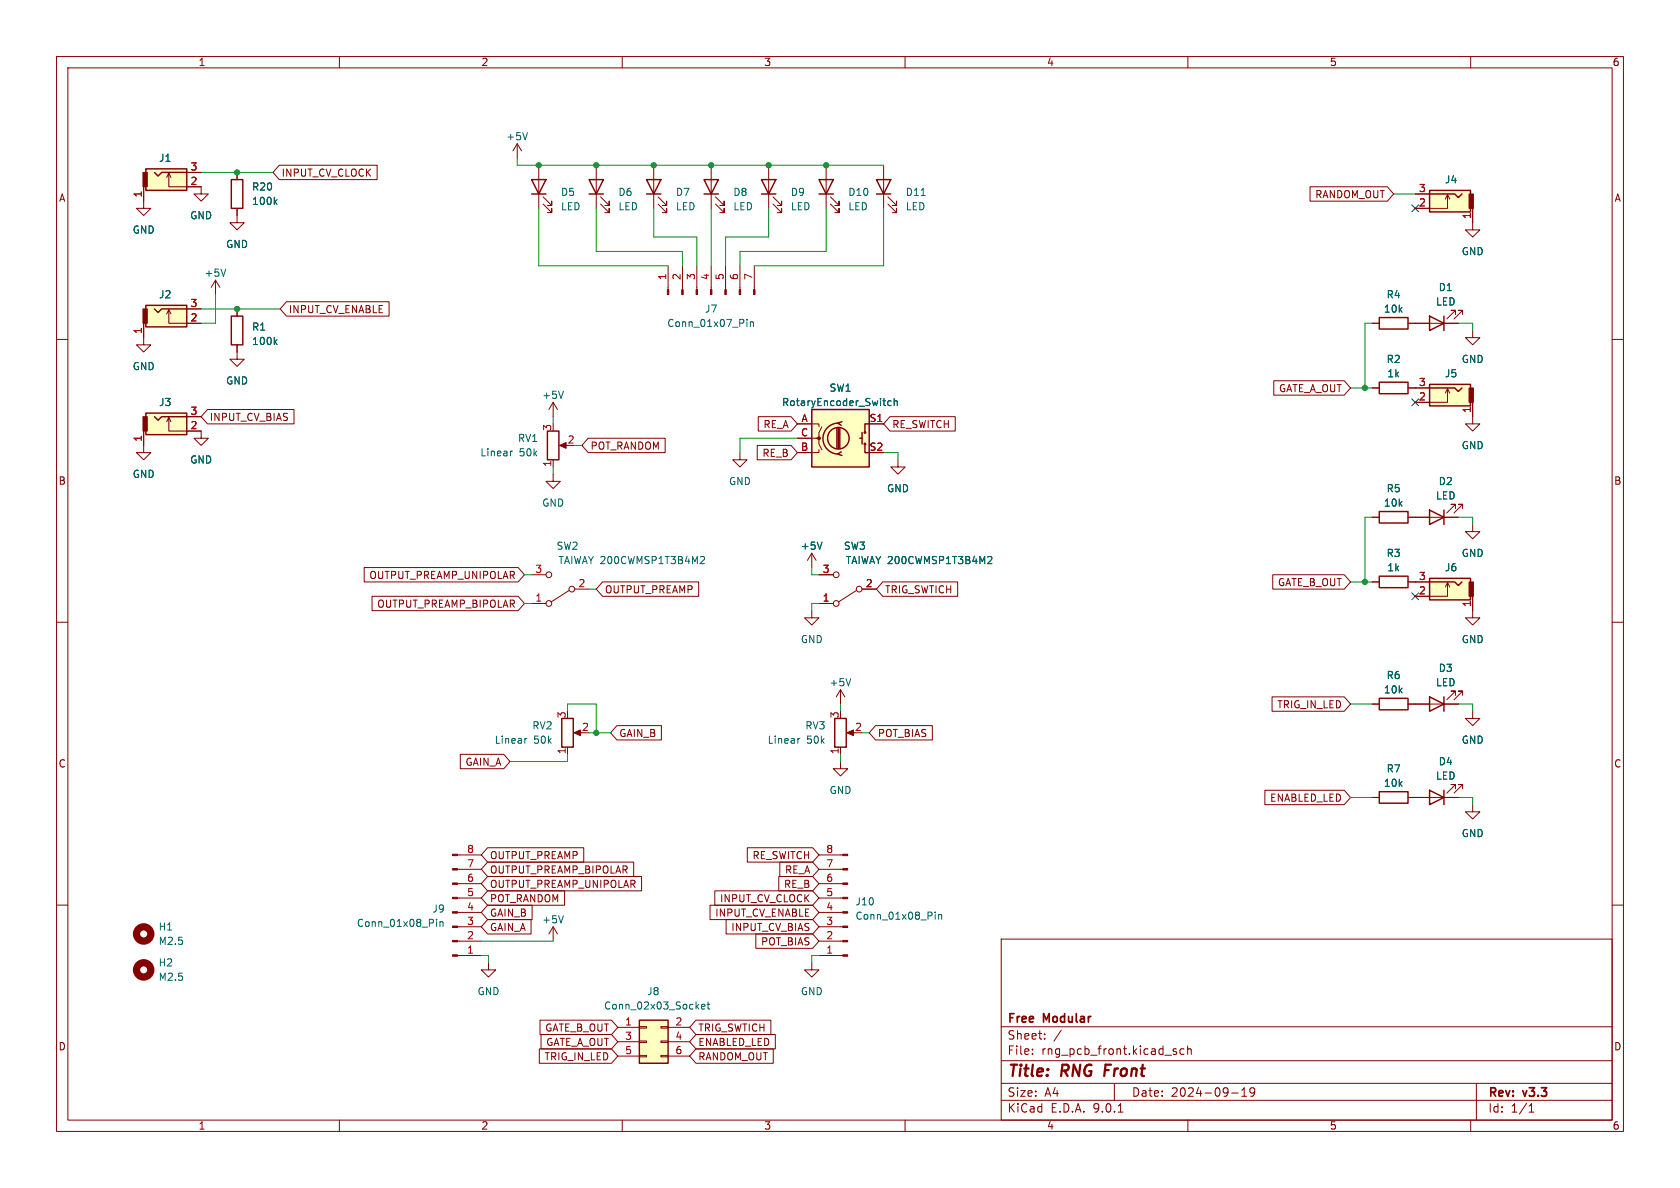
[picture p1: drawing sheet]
<svg xmlns="http://www.w3.org/2000/svg" width="297mm" height="210mm" viewBox="0 0 297 210" stroke-linecap="round" stroke-linejoin="round" font-family="sans-serif">
<g fill="none" stroke="#840000" stroke-width=".18">
<path d="M10 10h277v190h-277zM12 12h273v186h-273zM60 10v2M110 10v2M160 10v2M210 10v2M260 10v2M41.9 54.6v1.3M242.6 57.2h1.2M248.9 57.2h8.9M257.3 55.6v-.7h-.8h.8l-1.5 1.5M258.6 55.6v-.7h-.8h.8l-1.6 1.5"/>
<path d="M10 60h2M41.9 61v1.2M242.6 68.6h1.2M248.9 68.6h1.3M285 60h2M10 110h2M285 110h2M10 160h2M177 166h108v32h-108zM285 160h2M60 198v2M110 198v2"/>
<path d="M160 198v2M177 194.5h108M177 191.5h108M177 187.5h108M177 181.5h108M182.5 186.3v.1M182.5 185.5v.1M184.7 183.6v.1M184.7 182.8v.1M187.6 182.1l-1.3 2M197 191.5v3M197.7 196.6h.8"/>
<path d="M207.4 185.7l.6 .4-.2 .3-.4-.1M208 185.5l-.4-.1-.2 .2M209.3 185.5l-.4-.1-.3 .3v.4l.1 .2h.6M210 184.9v1.5M210 185.5l.2-.1 .3 .1 .1 .9M210 198v2M217.7 193.2h1.2M219.5 193.8h.9M219.5 192.7l.5-.4v1.5M221.8 192.9l-.3 .3h-.3l-.2-.3 .1-.5 .4-.1 .2 .1a.99 .99 0 0 1-.3 1.4h-.3M260 198v2M261 191.5v6.5"/>
<path d="M270.3 196.6h.9M270.3 195.5l.4-.4v1.5"/>
</g>
<path d="M195.5 188.2l-.3 2" fill="none" stroke="#840000" stroke-width=".4"/>
<path d="M40.9 55.9h2v5.1h-2zM243.8 56.1h5.1v2.1h-5.1zM252.7 55.9l2.6 1.3-2.6 1.2zM255.3 55.9v2.5M243.8 67.6h5.1v2h-5.1z" fill="none" stroke="#840000" stroke-width=".25"/>
<path d="M48.6 60.4l.4 .5M49 60.1l-.5 .4" fill="none" stroke="#006464" stroke-width=".18"/>
<path d="M252.7 33.7h7.3v3.8h-7.3z" fill="#ffffc2"/>
<path d="M40.9 31.8h2v5h-2zM252.7 33.7h7.3v3.8h-7.3zM252.7 34.3h4.5l.6 .6 .6-.6M243.8 90.4h5.1v2.1h-5.1zM252.7 90.2l2.6 1.2-2.6 1.3zM255.3 90.2v2.5" fill="none" stroke="#840000" stroke-width=".25"/>
<path d="M259.7 34.3h.8v2.5h-.8z" fill="#840000" stroke="#840000" stroke-width=".18"/>
<path d="M25.4 35.6v1.2h1.3l-1.3 1.3-1.3-1.3h1.3M41.9 30.5v1.3M41.9 36.8v1.3M250.2 34.3h2.5M255.9 34.4l-.4 .8M256.3 35.2l-.4-.8v2.4h-5.7M260.3 36.8v3.8h1.3l-1.3 1.3-1.2-1.3h1.2M242.6 91.4h1.2M248.9 91.4h8.9M257.3 89.9v-.7h-.8h.8l-1.5 1.5M258.6 89.9v-.7h-.8h.8l-1.6 1.5" fill="none" stroke="#840000" stroke-width=".18"/>
<path d="M48.6 35.7l.4 .4M49 35.3l-.5 .5" fill="none" stroke="#006464" stroke-width=".18"/>
<path d="M25.8 29.8h7.2v3.9h-7.2z" fill="#ffffc2"/>
<path d="M25.8 29.8h7.2v3.9h-7.2zM27.3 30.5l.6 .6 .7-.6h4.4" fill="none" stroke="#840000" stroke-width=".25"/>
<path d="M25.3 30.5h.7v2.5h-.7z" fill="#840000" stroke="#840000" stroke-width=".18"/>
<path d="M25.4 33v2.6M29.5 31.4l.3-.8v2.4h5.8v1.3h1.2l-1.2 1.3-1.3-1.3h1.3M29.8 30.6l.4 .8M33 30.5h2.6M41.9 38.1v1.3h1.3l-1.3 1.2-1.3-1.2h1.3M38.1 49.5l-.8 1.3M38.1 49.5l.8 1.3M38.1 49.5v2.6M260.3 58.4v1.3h1.3l-1.3 1.3-1.2-1.3h1.2M25.4 78.7v1.3h1.3l-1.3 1.3-1.3-1.3h1.3M41.9 62.2v1.3h1.3l-1.3 1.3-1.3-1.3h1.3" fill="none" stroke="#840000" stroke-width=".18"/>
<path d="M39.9 47.6l-.4 1.2" fill="none" stroke="#006464" stroke-width=".18"/>
<path d="M25.8 54h7.2v3.8h-7.2z" fill="#ffffc2"/>
<path d="M25.8 54h7.2v3.8h-7.2zM27.3 54.6l.6 .6 .7-.6h4.4" fill="none" stroke="#840000" stroke-width=".25"/>
<path d="M25.3 54.6h.7v2.6h-.7z" fill="#840000" stroke="#840000" stroke-width=".18"/>
<path d="M25.4 57.2v3.8h1.3l-1.3 1.2-1.3-1.2h1.3M29.5 55.5l.3-.8v2.5h5.8M29.8 54.7l.4 .8M33 54.6h2.6" fill="none" stroke="#840000" stroke-width=".18"/>
<path d="M25.8 73h7.2v3.8h-7.2z" fill="#ffffc2"/>
<path d="M25.8 73h7.2v3.8h-7.2zM27.3 73.7l.6 .6 .7-.6h4.4M243.8 101.9h5.1v2h-5.1zM147.6 127h2v5.1h-2zM243.8 123.4h5.1v2.1h-5.1zM243.8 140h5.1v2h-5.1zM252.7 123.2l2.6 1.3-2.6 1.2zM252.7 139.7l2.6 1.3-2.6 1.2zM255.3 123.2v2.5M255.3 139.7v2.5" fill="none" stroke="#840000" stroke-width=".25"/>
<g fill="#840000" stroke="#840000" stroke-width=".18">
<path d="M25.3 73.7h.7v2.5h-.7z"/>
<path d="M149.7 129.5l1.2-.5v1z"/>
</g>
<g fill="none" stroke="#840000" stroke-width=".18">
<path d="M91.4 25.4l-.7 1.3M91.4 25.4l.8 1.3M91.4 25.4v2.5M25.4 76.2v2.5M29.5 74.5l.3-.7v2.4h5.8v1.3h1.2l-1.2 1.2-1.3-1.2h1.3M29.8 73.8l.4 .7M33 73.7h2.6M97.8 83.8v1.3h1.3l-1.3 1.3-1.3-1.3h1.3M143.5 108v1.2h1.3l-1.3 1.3-1.3-1.3h1.3M242.6 102.9h1.2M248.9 102.9h1.3M148.6 121.9v2.6"/>
<path d="M148.6 132.1v1.3M148.6 121.9l-.8 1.3M148.6 121.9l.8 1.3M150.1 129.5h1M242.6 124.5h1.2M248.9 124.5h8.9M257.3 122.9v-.7h-.8h.8l-1.5 1.5M257.3 139.4v-.7h-.8h.8l-1.5 1.5M258.6 122.9v-.7h-.8h.8l-1.6 1.5M258.6 139.4v-.7h-.8h.8l-1.6 1.5M260.3 125.7v1.3h1.3l-1.3 1.3-1.2-1.3h1.2M242.6 141h1.2"/>
<path d="M248.9 141h8.9M260.3 142.2v1.3h1.3l-1.3 1.3-1.2-1.3h1.2M97.8 163.8l-.8 1.3M97.8 163.8l.8 1.3M97.8 163.8v2.6"/>
</g>
<path d="M93.3 23.4l-.5 1.3M150.4 120l-.4 1.2M141.4 130.5l-.3 .2M99.6 161.9l-.4 1.2" fill="none" stroke="#006464" stroke-width=".18"/>
<path d="M252.7 102.2h7.3v3.8h-7.3z" fill="#ffffc2"/>
<path d="M94 31.8h2.5l-1.3 2.5zM94 34.3h2.5M104.1 31.8h2.6l-1.3 2.5zM104.1 34.3h2.6M114.3 31.8h2.5l-1.2 2.5zM114.3 34.3h2.5M124.5 31.8h2.5l-1.3 2.5zM124.5 34.3h2.5M96.8 76.2h2v5.1h-2zM252.7 102.2h7.3v3.8h-7.3zM252.7 102.9h4.5l.6 .6 .6-.6" fill="none" stroke="#840000" stroke-width=".25"/>
<g fill="#840000" stroke="#840000" stroke-width=".18">
<path d="M259.7 102.9h.8v2.5h-.8z"/>
<path d="M98.9 78.7l1.2-.5v1z"/>
<path d="M80 168.8h.9v.2h-.9z"/>
<path d="M80 166.2h.9v.3h-.9z"/>
<path d="M80 163.7h.9v.3h-.9z"/>
<path d="M80 161.2h.9v.2h-.9z"/>
<path d="M80 158.6h.9v.3h-.9z"/>
<path d="M80 156.1h.9v.2h-.9z"/>
<path d="M80 153.5h.9v.3h-.9z"/>
<path d="M80 151h.9v.3h-.9z"/>
</g>
<g fill="none" stroke="#840000" stroke-width=".18">
<path d="M95.2 29.2v7.6M96 36.1l1.5 1.5v-.8v.8h-.7M96 34.8l1.5 1.5v-.7v.7h-.7M105.4 29.2v7.6M106.2 36.1l1.5 1.5v-.8v.8h-.8M106.2 34.8l1.5 1.5v-.7v.7h-.8M115.6 29.2v7.6M116.3 36.1l1.6 1.5v-.8v.8h-.8M116.3 34.8l1.6 1.5v-.7v.7h-.8M125.7 29.2v7.6M126.5 36.1l1.5 1.5v-.8v.8h-.7M126.5 34.8l1.5 1.5v-.7v.7h-.7"/>
<path d="M97.8 71.1v2.6M97.8 71.1l-.8 1.3M97.8 71.1l.8 1.3M99.3 78.7h1M97.8 81.3v1.3M260.3 92.7v1.3h1.3l-1.3 1.3-1.2-1.3h1.2M94 106.7h2.5M94 101.6h2.5M100.6 104.4l-3.2 2M101.6 104.1h2.5M250.2 102.9h2.5M255.9 103l-.4 .8"/>
<path d="M256.3 103.8l-.4-.8v2.4h-5.7M260.3 105.4v3.8h1.3l-1.3 1.3-1.2-1.3h1.2M80.9 158.8h4.2M80.9 156.2h4.2M80.9 153.7h4.2M80.9 151.1h4.2M80.9 168.9h4.2M80.9 166.4h4.2M80.9 163.8h4.2M80.9 161.3h4.2M86.4 170.2v1.3h1.2l-1.2 1.2-1.3-1.2h1.3M143.5 170.2v1.3h-1.3l1.3 1.2 1.3-1.2h-1.3"/>
<circle cx="97" cy="101.6" r=".51"/>
<circle cx="97" cy="106.7" r=".51"/>
<circle cx="101.1" cy="104.1" r=".51"/>
</g>
<path d="M90.6 79.7l-.3 .2M99.6 69.2l-.4 1.2M124 98.4h.4l.2 .3-.8 .9h.8M77.2 162.5v.1M77.2 162.9v.9M77.8 162.9v.9M77.8 163l.2-.1 .3 .1v.8" fill="none" stroke="#006464" stroke-width=".18"/>
<g fill="none" stroke="#840000" stroke-width="1.3">
<circle cx="25.4" cy="165.1" r="1.27"/>
<circle cx="25.4" cy="171.4" r="1.27"/>
</g>
<path d="M113 180.3h5.1v7.7h-5.1z" fill="#ffffc2"/>
<path d="M113 180.3h5.1v7.7h-5.1z" fill="none" stroke="#840000" stroke-width=".25"/>
<path d="M109.2 181.6h3.8M109.2 184.2h3.8M109.2 186.7h3.8M113 181.5h1.3v.2h-1.3zM113 184h1.3v.3h-1.3zM113 186.6h1.3v.2h-1.3zM116.8 181.5h1.3v.2h-1.3zM116.8 184h1.3v.3h-1.3zM116.8 186.6h1.3v.2h-1.3zM118.1 181.6h3.8M118.1 184.2h3.8M118.1 186.7h3.8" fill="none" stroke="#840000" stroke-width=".18"/>
<path d="M124 178l.6-.2v-.2l-.4-.1-.2 .2 .1 .6h.5M125 177.5h.5M125.2 177.1v1.1l.3 .2" fill="none" stroke="#006464" stroke-width=".18"/>
<path d="M252.7 67.9h7.3v3.9h-7.3z" fill="#ffffc2"/>
<path d="M252.7 67.9h7.3v3.9h-7.3zM252.7 68.6h4.5l.6 .6 .6-.6" fill="none" stroke="#840000" stroke-width=".25"/>
<g fill="#840000" stroke="#840000" stroke-width=".18">
<path d="M259.7 68.6h.8v2.5h-.8z"/>
<path d="M118 51.2h.2v.9h-.2z"/>
<path d="M120.5 51.2h.3v.9h-.3z"/>
<path d="M123.1 51.2h.2v.9h-.2z"/>
<path d="M125.6 51.2h.3v.9h-.3z"/>
<path d="M128.1 51.2h.3v.9h-.3z"/>
<path d="M130.7 51.2h.2v.9h-.2z"/>
<path d="M133.2 51.2h.3v.9h-.3z"/>
</g>
<g fill="none" stroke="#840000" stroke-width=".18">
<path d="M118.1 47v4.2M120.6 47v4.2M123.2 47v4.2M125.7 47v4.2M128.3 47v4.2M130.8 47v4.2M133.3 47v4.2M250.2 68.6h2.5M255.9 68.7l-.4 .8M256.3 69.5l-.4-.8v2.4h-5.7M260.3 71.1v3.8h1.3l-1.3 1.3-1.2-1.3h1.2M130.8 80v1.3h1.3l-1.3 1.3-1.3-1.3h1.3"/>
<path d="M144.8 106.7h2.5M144.8 101.6h2.5M151.4 104.4l-3.2 2M152.4 104.1h2.5"/>
<circle cx="147.8" cy="101.6" r=".51"/>
<circle cx="147.8" cy="106.7" r=".51"/>
<circle cx="151.9" cy="104.1" r=".51"/>
</g>
<path d="M132 56.5v.1M132 56.9v.8M132.7 56.9v.8M132.7 57l.1-.1h.3l.1 .8M174.8 98.4h.4l.2 .3-.8 .9h.8" fill="none" stroke="#006464" stroke-width=".18"/>
<path d="M143.5 72.4h10.2v10.2h-10.2z" fill="#ffffc2"/>
<g fill="none" stroke="#840000" stroke-width=".25">
<path d="M134.6 31.8h2.6l-1.3 2.5zM134.6 34.3h2.6M144.8 31.8h2.5l-1.3 2.5zM144.8 34.3h2.5M154.9 31.8h2.6l-1.3 2.5zM154.9 34.3h2.6M143.5 72.4h10.2v10.2h-10.2zM148 75.7v3.5M148.2 74.8a2.73 2.73 0 0 0-2.7 2.7 2.73 2.73 0 0 0 2.7 2.8M148.2 75.7v3.5M148.5 75.7v3.5M148.7 79.9l-.6 .4 .7 .2"/>
<path d="M148.8 74.5l-.7 .3 .6 .4M152 77.5h.4M152.4 76.5v2M152.9 78.5v1.5h.8M153.7 74.9h-.8v1.6M99.3 127h2v5.1h-2z"/>
<circle cx="148.2" cy="77.5" r="1.9"/>
<circle cx="152.9" cy="78.5" r=".13"/>
<circle cx="152.9" cy="76.5" r=".13"/>
</g>
<g fill="none" stroke="#840000" stroke-width=".18">
<path d="M25.4 33v2.6M33 30.5h2.6M33 33h2.6M41.9 30.5v1.3M41.9 36.8v1.3M49.4 29.2h17.3v2.6h-17.3l-1.1-1.3zM135.9 29.2v7.6M136.7 36.1l1.5 1.5v-.8v.8h-.8M136.7 34.8l1.5 1.5v-.7v.7h-.8M146 29.2v7.6M146.8 36.1l1.5 1.5v-.8v.8h-.7M146.8 34.8l1.5 1.5v-.7v.7h-.7"/>
<path d="M156.2 29.2v7.6M157 36.1l1.5 1.5v-.8v.8h-.8M157 34.8l1.5 1.5v-.7v.7h-.8M231.6 33h13.7l1.1 1.3-1.1 1.3h-13.7zM250.2 34.3h2.5M250.2 36.8h2.5M260.3 36.8v2.6M25.4 57.2v2.5M33 54.6h2.6M33 57.2h2.6M41.9 54.6v1.3M50.6 53.3h18.2v2.6h-18.2l-1.1-1.3z"/>
<path d="M242.6 57.2h1.2M248.9 57.2h3.8M255.3 57.2h2.5M25.4 76.2v2.5M33 73.7h2.6M33 76.2h2.6M36.7 72.4h15.3v2.5h-15.3l-1.1-1.2zM41.9 61v1.2M104 77.5h13.6v2.5h-13.6l-1.1-1.3zM133.9 78.7h6l1.1 1.3-1.1 1.3h-6zM134 73.7h5.9l1.1 1.2-1.1 1.3h-5.9zM141 74.9h3.8v.5"/>
<path d="M141 77.5h3.8v1l.5 1M144.8 79.5v.5h-3.8M145.3 75.4l-.5 1.1v1h-.5M153.7 74.9h2.5M157.3 73.7h11.6v2.5h-11.6l-1.1-1.3zM225.2 67.3h12.4l1.2 1.3-1.2 1.3h-12.4zM242.6 68.6h1.2M248.9 68.6h3.8M250.2 71.1h2.5M260.3 71.1v2.6M143.5 97.8l-.8 1.3M143.5 97.8l.8 1.3"/>
<path d="M143.5 97.8v2.5M158.7 81.3v1.3h1.3l-1.3 1.2-1.2-1.2h1.2M242.6 91.4h1.2M248.9 91.4h3.8M255.3 91.4h2.5M64.4 100.3h27.2l1.1 1.3-1.1 1.3h-27.2zM65.8 105.4h25.8l1.1 1.3-1.1 1.3h-25.8zM106.5 102.9h17v2.5h-17l-1.1-1.3zM144.8 106.7h2.5M144.8 101.6h2.5M152.4 104.1h2.5M156.1 102.9h13.2v2.5h-13.2l-1.2-1.3z"/>
<path d="M225 101.6h12.6l1.2 1.3-1.2 1.2h-12.6zM242.6 102.9h1.2M248.9 102.9h3.8M250.2 105.4h2.5M260.3 105.4v2.6M81.4 133.3h7.7l1.1 1.3-1.1 1.3h-7.7zM100.3 132.1v1.3M101.9 129.5h1M109.1 128.3h7.8v2.5h-7.8l-1.2-1.3zM148.6 134.6v1.3h1.3l-1.3 1.3-1.3-1.3h1.3M154.8 128.3h10v2.5h-10l-1.1-1.3zM223.6 139.7h14l1.2 1.3-1.2 1.2h-14z"/>
<path d="M224.9 123.2h12.7l1.2 1.3-1.2 1.2h-12.7zM242.6 124.5h1.2M248.9 124.5h3.8M255.3 124.5h2.5M86.2 154.9h27.2v2.6h-27.2l-1.1-1.3zM86.2 152.4h25.8v2.5h-25.8l-1.1-1.2zM86.2 157.5h13.6v2.5h-13.6l-1.1-1.2zM86.2 149.9h17v2.5h-17l-1.1-1.3zM126.4 157.5h17.3l1.1 1.3-1.1 1.2h-17.3zM132.1 149.9h11.6l1.1 1.2-1.1 1.3h-11.6zM137.7 154.9h6l1.1 1.3-1.1 1.3h-6zM137.9 152.4h5.8l1.1 1.3-1.1 1.2h-5.8z"/>
<path d="M144.8 158.8h4.2M144.8 156.2h4.2M144.8 153.7h4.2M144.8 151.1h4.2M242.6 141h1.2M248.9 141h3.8M255.3 141h2.5M86.2 162.6h7.7v2.5h-7.7l-1.1-1.3zM86.2 160h7.9v2.6h-7.9l-1.1-1.3zM125.5 160h18.2l1.1 1.3-1.1 1.3h-18.2zM128.4 162.6h15.3l1.1 1.2-1.1 1.3h-15.3zM133.6 165.1h10.1l1.1 1.3-1.1 1.2h-10.1z"/>
<path d="M144.8 168.9h4.2M144.8 166.4h4.2M144.8 163.8h4.2M144.8 161.3h4.2M95.3 185.4h12.8l1.1 1.3-1.1 1.3h-12.8zM95.5 180.3h12.6l1.1 1.3-1.1 1.3h-12.6zM95.6 182.9h12.5l1.1 1.3-1.1 1.2h-12.5zM123 182.9h14.1v2.5h-14.1l-1.1-1.2zM123 180.3h13.3v2.6h-13.3l-1.1-1.3zM123 185.4h13.7v2.6h-13.7l-1.1-1.3z"/>
</g>
<g fill="#840000" stroke="#840000" stroke-width=".18">
<path d="M101.5 129.5l1.1-.5v1z"/>
<path d="M149 168.8h.9v.2h-.9z"/>
<path d="M149 166.2h.9v.3h-.9z"/>
<path d="M149 163.7h.9v.3h-.9z"/>
<path d="M149 161.2h.9v.2h-.9z"/>
<path d="M149 158.6h.9v.3h-.9z"/>
<path d="M149 156.1h.9v.2h-.9z"/>
<path d="M149 153.5h.9v.3h-.9z"/>
<path d="M149 151h.9v.3h-.9z"/>
<circle cx="144.8" cy="77.5" r=".25"/>
</g>
<g fill="none" stroke="#006464" stroke-width=".18">
<path d="M48.6 35.7l.4 .4M49 35.3l-.5 .5M162.9 34.6h.7M48.6 60.4l.4 .5M49 60.1l-.5 .4M157.5 70.9h-.3l-.3 .2 .2 .5h.4M158.1 71l.2-.1h.3v.8M158.1 70.4v1.3M145.3 95.8l-.4 1.3M174.8 98.4h.4l.2 .3-.8 .9h.8M93.1 130.5l-.3 .2M165.3 161.2v.2"/>
<path d="M165.3 161.7v.8M165.9 161.7v.8M165.9 161.8l.2-.1h.3l.1 .8"/>
</g>
<g fill="none" stroke="#009600" stroke-width=".18">
<path d="M35.6 30.5h12.7M91.4 27.9v1.3h64.8M95.2 36.8v10.2h22.9M105.4 36.8v7.7h15.2v2.5M115.6 36.8v5.1h7.6v5.1M125.7 36.8v10.2M135.9 36.8v5.1h-7.6v5.1M146 36.8v7.7h-15.2v2.5M156.2 36.8v10.2h-22.9M246.4 34.3h3.8M35.6 54.6h13.9M38.1 52.1v5.1h-2.5"/>
<path d="M242.6 57.2h-1.3v11.4M257.8 57.2h2.5v1.2M97.8 73.7v1.2M101.6 78.7h1.3M141 77.5h-10.2v2.5M238.8 68.6h3.8M97.8 82.6v1.2M156.2 80h2.5v1.3M242.6 91.4h-1.3v11.5M257.8 91.4h2.5v1.3M92.7 106.7h1.3M92.7 101.6h1.3"/>
<path d="M104.1 104.1h1.3M143.5 100.3v1.3h1.3M144.8 106.7h-1.3v1.3M238.8 102.9h3.8M100.3 125.7v-1.2h5.1v5M100.3 133.4v1.2h-10.1M104.1 129.5h3.8M148.6 124.5v1.2M148.6 133.4v1.2M152.4 129.5h1.3M238.8 124.5h3.8M257.8 124.5h2.5v1.2"/>
<path d="M238.8 141h3.8M257.8 141h2.5v1.2M85.1 168.9h1.3v1.3M85.1 166.4h12.7M144.8 168.9h-1.3v1.3"/>
</g>
<path d="M249.6 36.2l1.2 1.2M250.8 36.2l-1.2 1.2M249.6 70.5l1.2 1.2M250.8 70.5l-1.2 1.2M249.6 104.8l1.2 1.2M250.8 104.8l-1.2 1.2" fill="none" stroke="#000084" stroke-width=".18"/>
<g fill="#009600" stroke="#009600" stroke-width=".18">
<circle cx="125.7" cy="29.2" r=".46"/>
<circle cx="135.9" cy="29.2" r=".46"/>
<circle cx="146" cy="29.2" r=".46"/>
<circle cx="105.4" cy="129.5" r=".46"/>
<circle cx="95.2" cy="29.2" r=".46"/>
<circle cx="41.9" cy="54.6" r=".46"/>
<circle cx="41.9" cy="30.5" r=".46"/>
<circle cx="241.3" cy="68.6" r=".46"/>
<circle cx="105.4" cy="29.2" r=".46"/>
<circle cx="115.6" cy="29.2" r=".46"/>
<circle cx="241.3" cy="102.9" r=".46"/>
</g>
<g font-size="2.8" fill="#840000">
<text x="178" y="190.9">Title:</text>
<text x="187.7" y="190.9">RNG</text>
<text x="196.1" y="190.9">Front</text>
</g>
<g font-size="2.1" fill="#840000">
<text x="178" y="184">Sheet:</text>
<text x="178" y="181.2">Free</text>
<text x="184.5" y="181.2">Modular</text>
<text x="178" y="186.7">File:</text>
<text x="184.1" y="186.7">rng_pcb_front.kicad_sch</text>
<text x="178" y="196.9">KiCad</text>
<text x="178" y="194.1">Size:</text>
<text x="184.7" y="194.1">A4</text>
<text x="185.7" y="196.9">E.D.A.</text>
<text x="193.3" y="196.9">9.0.1</text>
<text x="200" y="194.1">Date:</text>
<text x="207" y="194.1">2024-09-19</text>
<text x="263" y="194.3">Rev:</text>
<text x="263" y="196.9">Id:</text>
<text x="267.1" y="196.9">1/1</text>
<text x="269.4" y="194.3">v3.3</text>
</g>
<g font-size="1.8" fill="#840000">
<text x="35" y="11.9">1</text>
<text x="85" y="11.9">2</text>
<text x="135" y="11.9">3</text>
<text x="185" y="11.9">4</text>
<text x="235" y="11.9">5</text>
<text x="285" y="11.9">6</text>
<text x="10.3" y="35.9">A</text>
<text x="49.7" y="31.4">INPUT_CV_CLOCK</text>
<text x="232.4" y="35.2">RANDOM_OUT</text>
<text x="285.3" y="35.9">A</text>
<text x="51" y="55.6">INPUT_CV_ENABLE</text>
<text x="226" y="69.5">GATE_A_OUT</text>
<text x="37" y="74.6">INPUT_CV_BIAS</text>
<text x="134.9" y="75.9">RE_A</text>
<text x="157.6" y="75.9">RE_SWITCH</text>
<text x="104.3" y="79.7">POT_RANDOM</text>
<text x="134.7" y="81">RE_B</text>
<text x="10.3" y="85.9">B</text>
<text x="285.3" y="85.9">B</text>
<text x="65.2" y="102.6">OUTPUT_PREAMP_UNIPOLAR</text>
<text x="66.6" y="107.6">OUTPUT_PREAMP_BIPOLAR</text>
<text x="106.8" y="105.1">OUTPUT_PREAMP</text>
<text x="156.4" y="105.1">TRIG_SWTICH</text>
<text x="225.8" y="103.8">GATE_B_OUT</text>
<text x="225.7" y="125.4">TRIG_IN_LED</text>
<text x="109.4" y="130.5">GAIN_B</text>
<text x="155.1" y="130.5">POT_BIAS</text>
<text x="10.3" y="135.9">C</text>
<text x="82.2" y="135.6">GAIN_A</text>
<text x="285.3" y="135.9">C</text>
<text x="224.4" y="141.9">ENABLED_LED</text>
<text x="86.5" y="154.6">OUTPUT_PREAMP_BIPOLAR</text>
<text x="86.5" y="152.1">OUTPUT_PREAMP</text>
<text x="132.9" y="152.1">RE_SWITCH</text>
<text x="138.7" y="154.6">RE_A</text>
<text x="86.5" y="157.2">OUTPUT_PREAMP_UNIPOLAR</text>
<text x="86.5" y="159.7">POT_RANDOM</text>
<text x="127.2" y="159.7">INPUT_CV_CLOCK</text>
<text x="138.5" y="157.2">RE_B</text>
<text x="86.5" y="164.8">GAIN_A</text>
<text x="86.5" y="162.2">GAIN_B</text>
<text x="126.3" y="162.2">INPUT_CV_ENABLE</text>
<text x="129.2" y="164.8">INPUT_CV_BIAS</text>
<text x="134.4" y="167.3">POT_BIAS</text>
<text x="10.3" y="185.9">D</text>
<text x="96.3" y="182.6">GATE_B_OUT</text>
<text x="96.5" y="185.1">GATE_A_OUT</text>
<text x="123.3" y="185.1">ENABLED_LED</text>
<text x="123.3" y="182.6">TRIG_SWTICH</text>
<text x="285.3" y="185.9">D</text>
<text x="96.2" y="187.6">TRIG_IN_LED</text>
<text x="123.3" y="187.6">RANDOM_OUT</text>
<text x="35" y="199.9">1</text>
<text x="85" y="199.9">2</text>
<text x="135" y="199.9">3</text>
<text x="185" y="199.9">4</text>
<text x="235" y="199.9">5</text>
<text x="285" y="199.9">6</text>
</g>
<g font-size="1.8" fill="#006464">
<text x="28" y="28.8">J1</text>
<text x="89.4" y="25">+5V</text>
<text x="44.5" y="33.9">R20</text>
<text x="99.1" y="34.8">D5</text>
<text x="109.2" y="34.8">D6</text>
<text x="119.4" y="34.8">D7</text>
<text x="129.5" y="34.8">D8</text>
<text x="139.7" y="34.8">D9</text>
<text x="149.9" y="34.8">D10</text>
<text x="160" y="34.8">D11</text>
<text x="255.3" y="32.6">J4</text>
<text x="23.4" y="41.5">GND</text>
<text x="33.5" y="39">GND</text>
<text x="44.5" y="36.4">100k</text>
<text x="99.1" y="37.4">LED</text>
<text x="109.2" y="37.4">LED</text>
<text x="119.4" y="37.4">LED</text>
<text x="129.5" y="37.4">LED</text>
<text x="139.7" y="37.4">LED</text>
<text x="149.9" y="37.4">LED</text>
<text x="160" y="37.4">LED</text>
<text x="39.9" y="44">GND</text>
<text x="258.3" y="45.3">GND</text>
<text x="28" y="52.9">J2</text>
<text x="36.1" y="49.1">+5V</text>
<text x="245" y="52.9">R4</text>
<text x="254.2" y="51.7">D1</text>
<text x="44.5" y="58.6">R1</text>
<text x="117.9" y="58">Conn_01x07_Pin</text>
<text x="124.5" y="55.5">J7</text>
<text x="244.6" y="55.5">10k</text>
<text x="253.8" y="54.2">LED</text>
<text x="23.4" y="65.6">GND</text>
<text x="44.5" y="61.2">100k</text>
<text x="245" y="64.4">R2</text>
<text x="258.3" y="64.4">GND</text>
<text x="28" y="72">J3</text>
<text x="39.9" y="68.2">GND</text>
<text x="95.8" y="70.7">+5V</text>
<text x="138.1" y="72">RotaryEncoder_Switch</text>
<text x="146.6" y="69.4">SW1</text>
<text x="245.2" y="66.9">1k</text>
<text x="255.3" y="66.9">J5</text>
<text x="33.5" y="82.1">GND</text>
<text x="84.8" y="80.9">Linear</text>
<text x="91.5" y="78.3">RV1</text>
<text x="91.8" y="80.9">50k</text>
<text x="258.3" y="79.6">GND</text>
<text x="23.4" y="84.7">GND</text>
<text x="95.8" y="89.8">GND</text>
<text x="128.8" y="86">GND</text>
<text x="156.7" y="87.2">GND</text>
<text x="244.6" y="89.8">10k</text>
<text x="245" y="87.2">R5</text>
<text x="253.8" y="88.5">LED</text>
<text x="254.2" y="86">D2</text>
<text x="98.3" y="97.4">SW2</text>
<text x="98.6" y="99.9">TAIWAY 200CWMSP1T3B4M2</text>
<text x="141.5" y="97.4">+5V</text>
<text x="149.1" y="97.4">SW3</text>
<text x="149.4" y="99.9">TAIWAY 200CWMSP1T3B4M2</text>
<text x="245" y="98.7">R3</text>
<text x="245.2" y="101.2">1k</text>
<text x="255.3" y="101.2">J6</text>
<text x="258.3" y="98.7">GND</text>
<text x="141.5" y="113.9">GND</text>
<text x="258.3" y="113.9">GND</text>
<text x="254.2" y="119">D3</text>
<text x="146.6" y="121.5">+5V</text>
<text x="244.6" y="122.8">10k</text>
<text x="245" y="120.2">R6</text>
<text x="253.8" y="121.5">LED</text>
<text x="87.4" y="131.7">Linear</text>
<text x="94" y="129.1">RV2</text>
<text x="94.3" y="131.7">50k</text>
<text x="135.6" y="131.7">Linear</text>
<text x="142.3" y="129.1">RV3</text>
<text x="142.6" y="131.7">50k</text>
<text x="258.3" y="131.7">GND</text>
<text x="245" y="136.8">R7</text>
<text x="254.2" y="135.5">D4</text>
<text x="146.6" y="140.6">GND</text>
<text x="244.6" y="139.3">10k</text>
<text x="253.8" y="138">LED</text>
<text x="258.3" y="148.2">GND</text>
<text x="76.3" y="161.5">J9</text>
<text x="151.1" y="160.2">J10</text>
<text x="27.9" y="164.7">H1</text>
<text x="27.9" y="167.2">M2.5</text>
<text x="63" y="164.1">Conn_01x08_Pin</text>
<text x="95.8" y="163.4">+5V</text>
<text x="151.1" y="162.8">Conn_01x08_Pin</text>
<text x="27.9" y="171">H2</text>
<text x="27.9" y="173.6">M2.5</text>
<text x="84.3" y="176.1">GND</text>
<text x="106.7" y="178.7">Conn_02x03_Socket</text>
<text x="114.3" y="176.1">J8</text>
<text x="141.5" y="176.1">GND</text>
</g>
<g font-size="1.8" fill="#a90000">
<text x="25.1" y="35" transform="rotate(-90 25.1 35)">1</text>
<text x="33.6" y="30.2">3</text>
<text x="33.6" y="32.8">2</text>
<text x="250.8" y="34">3</text>
<text x="250.8" y="36.6">2</text>
<text x="260.1" y="38.8" transform="rotate(-90 260.1 38.8)">1</text>
<text x="117.9" y="49.6" transform="rotate(-90 117.9 49.6)">1</text>
<text x="120.4" y="49.6" transform="rotate(-90 120.4 49.6)">2</text>
<text x="122.9" y="49.6" transform="rotate(-90 122.9 49.6)">3</text>
<text x="125.5" y="49.6" transform="rotate(-90 125.5 49.6)">4</text>
<text x="128" y="49.6" transform="rotate(-90 128 49.6)">5</text>
<text x="130.6" y="49.6" transform="rotate(-90 130.6 49.6)">6</text>
<text x="133.1" y="49.6" transform="rotate(-90 133.1 49.6)">7</text>
<text x="25.1" y="59.1" transform="rotate(-90 25.1 59.1)">1</text>
<text x="33.6" y="54.4">3</text>
<text x="33.6" y="56.9">2</text>
<text x="250.8" y="68.3">3</text>
<text x="250.8" y="70.9">2</text>
<text x="33.6" y="73.4">3</text>
<text x="33.6" y="75.9">2</text>
<text x="97.5" y="76.3" transform="rotate(-90 97.5 76.3)">3</text>
<text x="141.5" y="77.2">C</text>
<text x="141.6" y="74.7">A</text>
<text x="153.6" y="74.7">S1</text>
<text x="260.1" y="73.1" transform="rotate(-90 260.1 73.1)">1</text>
<text x="25.1" y="78.2" transform="rotate(-90 25.1 78.2)">1</text>
<text x="97.5" y="82.6" transform="rotate(-90 97.5 82.6)">1</text>
<text x="100.3" y="78.5">2</text>
<text x="141.5" y="79.8">B</text>
<text x="153.6" y="79.8">S2</text>
<text x="94.5" y="101.3">3</text>
<text x="145.3" y="101.3">3</text>
<text x="94.5" y="106.4">1</text>
<text x="102.2" y="103.9">2</text>
<text x="145.3" y="106.4">1</text>
<text x="153" y="103.9">2</text>
<text x="250.8" y="102.6">3</text>
<text x="250.8" y="105.2">2</text>
<text x="260.1" y="107.4" transform="rotate(-90 260.1 107.4)">1</text>
<text x="100.1" y="127.1" transform="rotate(-90 100.1 127.1)">3</text>
<text x="102.8" y="129.3">2</text>
<text x="148.3" y="127.1" transform="rotate(-90 148.3 127.1)">3</text>
<text x="151.1" y="129.3">2</text>
<text x="100.1" y="133.4" transform="rotate(-90 100.1 133.4)">1</text>
<text x="148.3" y="133.4" transform="rotate(-90 148.3 133.4)">1</text>
<text x="82.5" y="156">6</text>
<text x="82.5" y="153.4">7</text>
<text x="82.5" y="150.9">8</text>
<text x="146" y="156">6</text>
<text x="146" y="153.4">7</text>
<text x="146" y="150.9">8</text>
<text x="82.5" y="161">4</text>
<text x="82.5" y="158.5">5</text>
<text x="146" y="161">4</text>
<text x="146" y="158.5">5</text>
<text x="82.5" y="166.1">2</text>
<text x="82.5" y="163.6">3</text>
<text x="146" y="166.1">2</text>
<text x="146" y="163.6">3</text>
<text x="82.5" y="168.7">1</text>
<text x="146" y="168.7">1</text>
<text x="110.4" y="181.4">1</text>
<text x="110.4" y="183.9">3</text>
<text x="119.3" y="181.4">2</text>
<text x="119.3" y="183.9">4</text>
<text x="110.4" y="186.4">5</text>
<text x="119.3" y="186.4">6</text>
</g>
</svg>
